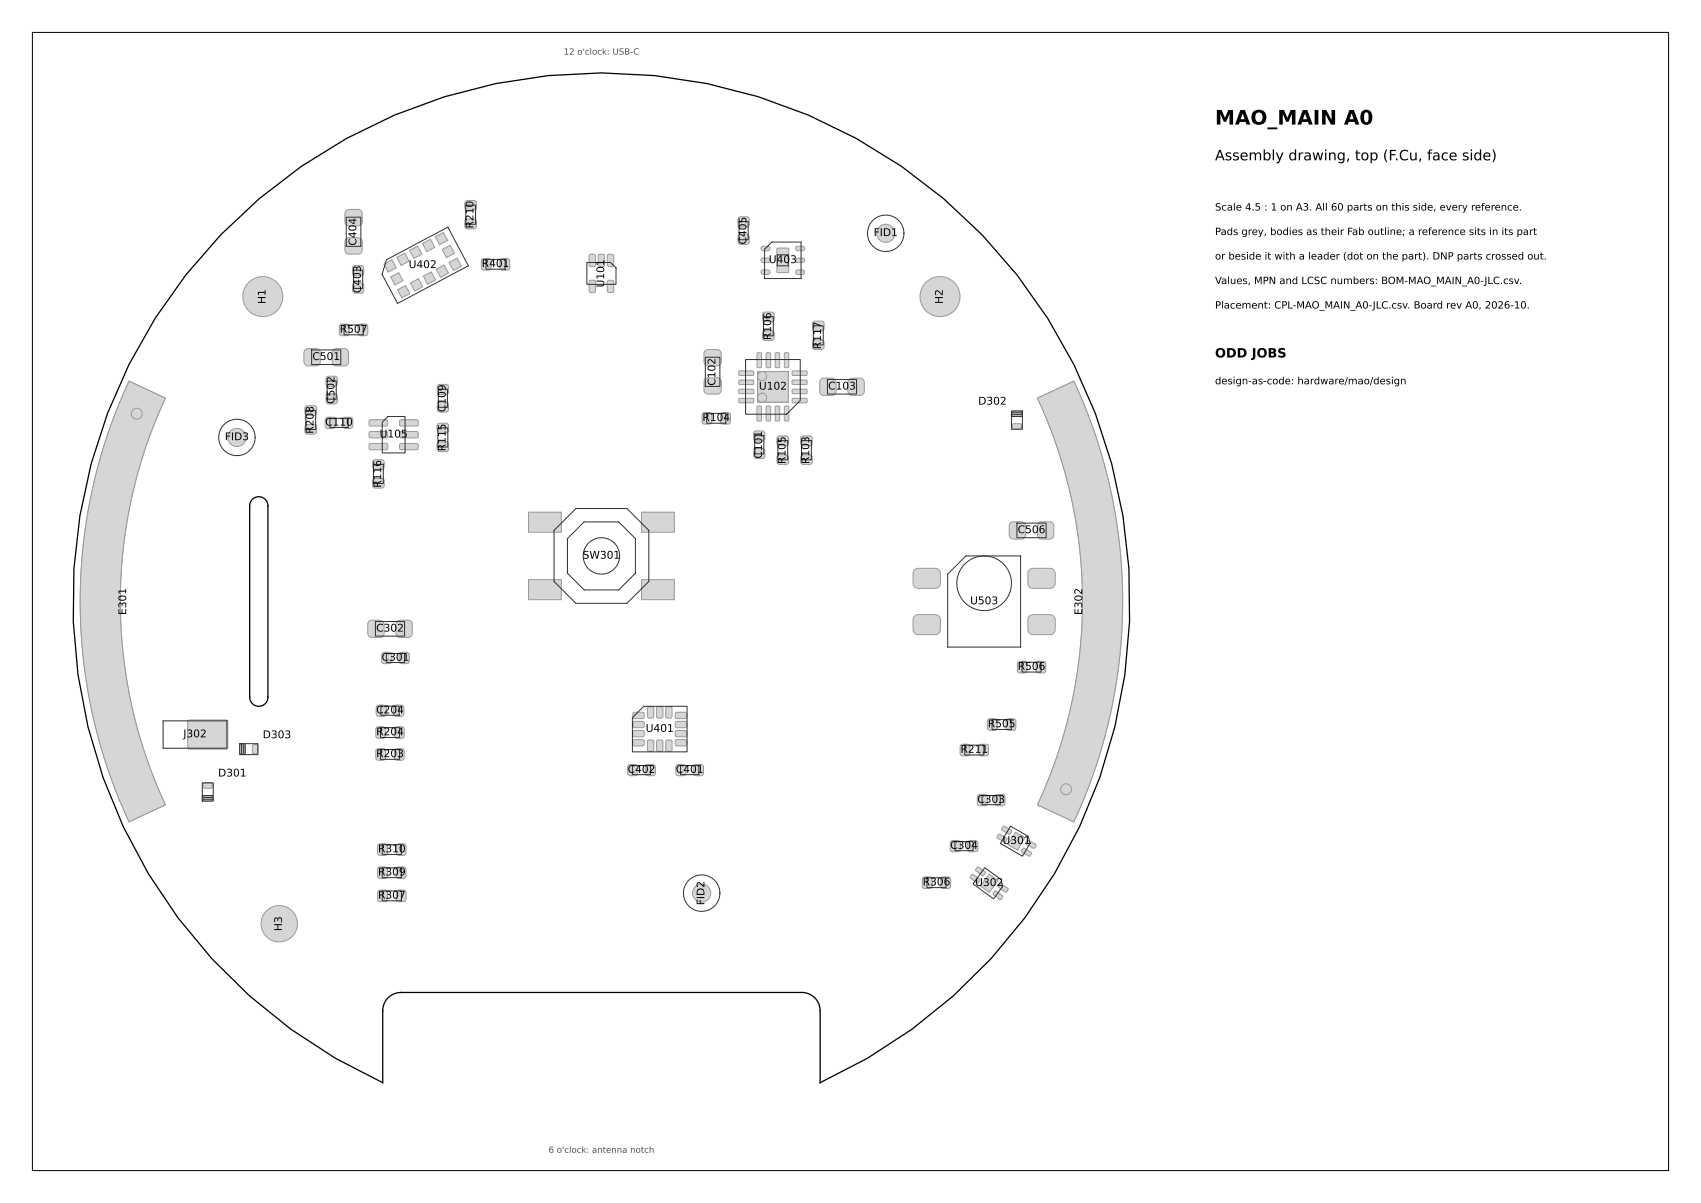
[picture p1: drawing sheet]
<svg xmlns="http://www.w3.org/2000/svg" width="420mm" height="297mm" viewBox="0 0 420 297" stroke-linecap="round" stroke-linejoin="round" font-family="sans-serif">
<path d="M8 8h404v281h-404z" fill="none" stroke="#000" stroke-width=".25"/>
<g fill="#d6d6d6" stroke="#9a9a9a" stroke-width=".25">
<path d="M251.4 163.4l.4-.1h1.2l.4 .1 .2 .5v1.6l-.2 .5-.4 .1h-1.2l-.4-.1-.2-.5v-1.6z"/>
<path d="M256 163.4l.4-.1h1.2l.4 .1 .2 .5v1.6l-.2 .5-.4 .1h-1.2l-.4-.1-.2-.5v-1.6z"/>
<path d="M115 54.3l.4-.2h1.6l.5 .2 .2 .4v1.2l-.2 .4-.5 .2h-1.6l-.4-.2-.2-.4v-1.2z"/>
<path d="M115 49.7l.4-.2h1.6l.5 .2 .2 .4v1.2l-.2 .4-.5 .2h-1.6l-.4-.2-.2-.4v-1.2z"/>
<path d="M178.1 102l.4-.2h1.3l.4 .2 .2 .4v1.7l-.2 .4-.4 .2h-1.3l-.4-.2-.2-.4v-1.7z"/>
<path d="M173.5 102l.4-.2h1.3l.4 .2 .2 .4v1.7l-.2 .4-.4 .2h-1.3l-.4-.2-.2-.4v-1.7z"/>
<path d="M92.2 113.7l.4-.2h1.7l.4 .2 .2 .4v1.2l-.2 .4-.4 .2h-1.7l-.4-.2-.2-.4v-1.2z"/>
<path d="M92.2 118.3l.4-.2h1.7l.4 .2 .2 .4v1.2l-.2 .4-.4 .2h-1.7l-.4-.2-.2-.4v-1.2z"/>
<path d="M227.9 216.7l.4-.2h1.2l.5 .2 .2 .4v1.7l-.2 .4-.5 .2h-1.2l-.4-.2-.2-.4v-1.7z"/>
<path d="M232.5 216.7l.4-.2h1.2l.5 .2 .1 .4v1.7l-.1 .4-.5 .2h-1.2l-.4-.2-.2-.4v-1.7z"/>
<path d="M98 219.9l.4-.2h1.3l.4 .2 .2 .4v1.7l-.2 .4-.4 .2h-1.3l-.4-.2-.2-.4v-1.7z"/>
<path d="M93.4 219.9l.4-.2h1.3l.4 .2 .2 .4v1.7l-.2 .4-.4 .2h-1.3l-.4-.2-.2-.4v-1.7z"/>
<path d="M186.3 106.6l.4-.2h1.5l.5 .2 .2 .4v1.3l-.2 .4-.5 .2h-1.5l-.4-.2-.2-.4v-1.3z"/>
<path d="M186.3 110.9l.4-.2h1.5l.5 .2 .2 .4v1.3l-.2 .4-.5 .2h-1.5l-.4-.2-.2-.4v-1.3z"/>
<path d="M250.6 206.2h.6l1.2 .8v.4l-.9 1.6-.4 .2h-.4l-1.1-.9v-.4z"/>
<path d="M253.7 207.5h.3l1.8 1v.3l-.4 .6h-.3l-1.7-1v-.3z"/>
<path d="M247.7 204h.3l1.7 1v.3l-.3 .6h-.3l-1.8-1v-.3z"/>
<path d="M246.6 206l.3-.1 1.7 1.1v.3l-.3 .6h-.3l-1.8-1.1v-.3z"/>
<path d="M252.6 209.4h.3l1.7 1.1 .1 .3-.4 .5-.3 .1-1.7-1.1-.1-.3z"/>
<path d="M250.7 205.4l2.4 1.4-1.8 3.1-2.4-1.3z"/>
<path d="M50.3 196.5h1.9l.2 .3v.8l-.3 .2-1.7-.1-.2-.3z"/>
<path d="M50.3 193.4l1.9-.1 .2 .3v.8l-.3 .2h-1.7l-.2-.3z"/>
<path d="M84.8 103.2l.4-.2h1.3l.4 .2 .2 .4v1.6l-.2 .4-.4 .2h-1.3l-.4-.2-.2-.4v-1.6z"/>
<path d="M80.5 103.2l.4-.2h1.3l.4 .2 .2 .4v1.6l-.2 .4-.4 .2h-1.3l-.4-.2-.2-.4v-1.6z"/>
<path d="M155.2 188.9l.4-.2h1.3l.4 .2 .2 .5v1.5l-.2 .4-.4 .2h-1.3l-.4-.2-.2-.4v-1.5z"/>
<path d="M159.5 188.9l.4-.2h1.3l.4 .2 .2 .5v1.5l-.2 .4-.4 .2h-1.3l-.4-.2-.2-.4v-1.5z"/>
<path d="M46.5 177.9l.3-.1h9l.3 .1 .2 .3v6.3l-.2 .3-.3 .2h-9l-.3-.2-.1-.3v-6.3z"/>
<path d="M75.5 104.9l.4-.1h1.7l.4 .1 .2 .5v1.2l-.2 .4-.4 .2h-1.7l-.4-.2-.2-.4v-1.2z"/>
<path d="M75.5 100.3l.4-.1h1.7l.4 .1 .2 .5v1.2l-.2 .4-.4 .2h-1.7l-.4-.2-.2-.4v-1.2z"/>
<path d="M237.2 183.9l.5-.2h1.2l.4 .2 .2 .4v1.7l-.2 .4-.4 .2h-1.2l-.5-.2-.1-.4v-1.7z"/>
<path d="M241.8 183.9l.5-.2h1.2l.4 .2 .2 .4v1.7l-.2 .4-.4 .2h-1.2l-.5-.2-.1-.4v-1.7z"/>
<path d="M150.1 62.9l1-.1 .4 .2v2.4l-.2 .4h-.9l-.4-.2z"/>
<path d="M147.8 62.9l1.1-.1 .4 .2v2.4l-.3 .4h-.9l-.4-.2z"/>
<path d="M145.6 62.9l1-.1 .4 .2v2.4l-.2 .4h-.9l-.4-.2z"/>
<path d="M145.6 69.3l1-.1 .4 .2v2.4l-.2 .4h-.9l-.4-.2z"/>
<path d="M150.1 69.3l1-.1 .4 .2v2.4l-.2 .4h-.9l-.4-.2z"/>
<path d="M98 214.2l.4-.2h1.3l.4 .2 .2 .4v1.7l-.2 .4-.4 .2h-1.3l-.4-.2-.2-.4v-1.7z"/>
<path d="M93.4 214.2l.4-.2h1.3l.4 .2 .2 .4v1.7l-.2 .4-.4 .2h-1.3l-.4-.2-.2-.4v-1.7z"/>
<path d="M192 107.8l.4-.2h1.7l.4 .2 .2 .4v1.3l-.2 .4-.4 .2h-1.7l-.4-.2-.2-.4v-1.3z"/>
<path d="M192 112.4l.4-.2h1.7l.4 .2 .2 .4v1.3l-.2 .4-.4 .2h-1.7l-.4-.2-.2-.4v-1.3z"/>
<path d="M234.8 207.7l.4-.2h1.3l.5 .2 .1 .4v1.6l-.1 .4-.5 .2h-1.3l-.4-.2-.2-.4v-1.6z"/>
<path d="M239.1 207.7l.5-.2h1.2l.5 .2 .2 .4v1.6l-.2 .4-.5 .2h-1.2l-.5-.2-.2-.4v-1.6z"/>
<path d="M188.1 60.9l1.5-.1a.56 .56 0 0 1 .5 .5 .56 .56 0 0 1-.5 .6h-1.4l-.3-.3z"/>
<path d="M188.1 63.9l1.5-.2a.56 .56 0 0 1 .5 .6 .56 .56 0 0 1-.5 .5h-1.4l-.3-.3z"/>
<path d="M188.1 66.8l1.5-.2a.56 .56 0 0 1 .5 .6 .56 .56 0 0 1-.5 .6l-1.4-.1-.3-.3z"/>
<path d="M196.6 66.8l1.5-.2a.56 .56 0 0 1 .6 .6 .56 .56 0 0 1-.6 .6l-1.3-.1-.3-.3z"/>
<path d="M196.6 63.9l1.5-.2a.56 .56 0 0 1 .6 .6 .56 .56 0 0 1-.6 .5h-1.3l-.3-.3z"/>
<path d="M196.6 60.9l1.5-.1a.56 .56 0 0 1 .6 .5 .56 .56 0 0 1-.6 .6h-1.3l-.3-.3z"/>
<path d="M191.9 61.3l2.6-.1 .2 .2 .1 5.7-.2 .2h-2.5l-.3-.1z"/>
<path d="M130.5 126.5h8.1v4.9h-8.1z"/>
<path d="M158.4 126.5h8.1v4.9h-8.1z"/>
<path d="M130.5 143.1h8.1v5h-8.1z"/>
<path d="M158.4 143.1h8.1v5h-8.1z"/>
<path d="M188.5 81.8l.4-.2h1.7l.4 .2 .2 .4v1.3l-.2 .4-.4 .2h-1.7l-.4-.2-.2-.4v-1.3z"/>
<path d="M188.5 77.2l.4-.2h1.7l.4 .2 .2 .4v1.3l-.2 .4-.4 .2h-1.7l-.4-.2-.2-.4v-1.3z"/>
<path d="M94.8 65.2l2-1.1 1 2-2 1.1z"/>
<path d="M98 63.5l2-1 1 2-2 1z"/>
<path d="M101.1 61.8l2-1 1.1 1.9-2 1.1z"/>
<path d="M104.3 60.1l2-1 1.1 2-2 1z"/>
<path d="M107.5 58.4l2-1 1 2-2 1z"/>
<path d="M109.2 61.6l2-1 1 1.9-2 1.1z"/>
<path d="M110.9 64.8l2-1.1 1 2-2 1.1z"/>
<path d="M107.7 66.5l2-1.1 1 2-2 1.1z"/>
<path d="M104.5 68.2l2-1.1 1.1 2-2 1.1z"/>
<path d="M101.3 69.9l2-1.1 1.1 2-2 1z"/>
<path d="M98.2 71.6l1.9-1.1 1.1 2-2 1z"/>
<path d="M96.5 68.4l2-1.1 1 2-2 1.1z"/>
<path d="M197.9 107.8l.4-.2h1.7l.4 .2 .2 .4v1.3l-.2 .4-.4 .2h-1.7l-.4-.2-.2-.4v-1.3z"/>
<path d="M197.9 112.4l.4-.2h1.7l.4 .2 .2 .4v1.3l-.2 .4-.4 .2h-1.7l-.4-.2-.2-.4v-1.3z"/>
<path d="M98 208.5l.4-.2h1.3l.4 .2 .2 .4v1.7l-.2 .4-.4 .2h-1.3l-.4-.2-.2-.4v-1.7z"/>
<path d="M93.4 208.5l.4-.2h1.3l.4 .2 .2 .4v1.7l-.2 .4-.4 .2h-1.3l-.4-.2-.2-.4v-1.7z"/>
<path d="M108.1 109.3l.4-.2h1.7l.4 .2 .2 .4v1.2l-.2 .4-.4 .2h-1.7l-.4-.2-.2-.4v-1.2z"/>
<path d="M108.1 104.7l.4-.2h1.7l.4 .2 .2 .4v1.2l-.2 .4-.4 .2h-1.7l-.4-.2-.2-.4v-1.2z"/>
<path d="M91.1 153.4l.7-.3h2a1.01 1.01 0 0 1 1 1v2.3a1.01 1.01 0 0 1-1 1h-2a1.01 1.01 0 0 1-1-1v-2.3z"/>
<path d="M98.1 153.4l.7-.3h2a1.01 1.01 0 0 1 1 1v2.3a1.01 1.01 0 0 1-1 1h-2a1.01 1.01 0 0 1-1-1v-2.3z"/>
<path d="M59.3 183.9l.9-.1 .3 .2v1.7l-.2 .3-.8 .1-.3-.2z"/>
<path d="M62.4 183.9l.9-.1 .3 .2 .1 1.7-.2 .3-.8 .1-.3-.2z"/>
<path d="M249.5 129.1l.7-.3h2a1.01 1.01 0 0 1 1 1v2.3a1.01 1.01 0 0 1-1 1h-2a1.01 1.01 0 0 1-1-1v-2.3z"/>
<path d="M256.5 129.1l.7-.3h2a1.01 1.01 0 0 1 1 1v2.3a1.01 1.01 0 0 1-1 1h-2a1.01 1.01 0 0 1-1-1v-2.3z"/>
<path d="M123.6 64l.4-.2h1.3l.4 .2 .2 .4v1.7l-.2 .4-.4 .2h-1.3l-.4-.2-.2-.4v-1.7z"/>
<path d="M119 64l.5-.2h1.2l.4 .2 .2 .4v1.7l-.2 .4-.4 .2h-1.2l-.5-.2-.2-.4v-1.7z"/>
<path d="M97.6 179.6l.4-.2h1.2l.4 .2 .2 .4v1.7l-.2 .4-.4 .2h-1.2l-.4-.2-.2-.4v-1.7z"/>
<path d="M93 179.6l.4-.2h1.2l.4 .2 .2 .4v1.7l-.2 .4-.4 .2h-1.2l-.4-.2-.2-.4v-1.7z"/>
<path d="M174.1 93.6l.7-.3h2.3a1.01 1.01 0 0 1 1 1v2a1.01 1.01 0 0 1-1 1h-2.3a1.01 1.01 0 0 1-1-1v-2z"/>
<path d="M174.1 86.6l.7-.3h2.3a1.01 1.01 0 0 1 1 1v2a1.01 1.01 0 0 1-1 1h-2.3a1.01 1.01 0 0 1-1-1v-2z"/>
<path d="M80.7 97.4l.4-.2h1.6l.4 .2 .2 .4v1.3l-.2 .4-.4 .2h-1.6l-.4-.2-.2-.4v-1.3z"/>
<path d="M80.7 93.1l.4-.2h1.6l.4 .2 .2 .4v1.3l-.2 .4-.4 .2h-1.6l-.4-.2-.2-.4v-1.3z"/>
<path d="M91.2 103.7l4.3-.1 .2 .4v.9l-.4 .3h-3.9l-.3-.4z"/>
<path d="M91.2 106.7l4.3-.1 .2 .3v1l-.4 .2h-3.9l-.3-.4z"/>
<path d="M91.2 109.6l4.3-.1 .2 .4v.9l-.4 .2h-3.9l-.3-.4z"/>
<path d="M98.8 109.6l4.2-.1 .3 .4-.1 .9-.3 .2h-4l-.2-.4z"/>
<path d="M98.8 106.7l4.2-.1 .3 .3-.1 1-.3 .2h-4l-.2-.4z"/>
<path d="M98.8 103.7l4.2-.1 .3 .4-.1 .9-.3 .3h-4l-.2-.4z"/>
<path d="M200.8 84.1l.4-.2h1.7l.4 .2 .2 .4v1.2l-.2 .4-.4 .2h-1.7l-.4-.2-.2-.4v-1.2z"/>
<path d="M200.8 79.5l.4-.2h1.7l.4 .2 .2 .4v1.2l-.2 .4-.4 .2h-1.7l-.4-.2-.2-.4v-1.2z"/>
<path d="M87.2 70l.5-.1h1.5l.4 .1 .2 .5v1.2l-.2 .5-.4 .2h-1.5l-.5-.2-.2-.5v-1.2z"/>
<path d="M87.2 65.7l.5-.2h1.5l.4 .2 .2 .5v1.2l-.2 .5-.4 .2h-1.5l-.5-.2-.2-.5v-1.2z"/>
<path d="M241.5 196.3l.4-.2h1.3l.4 .2 .2 .5v1.5l-.2 .4-.4 .2h-1.3l-.4-.2-.2-.4v-1.5z"/>
<path d="M245.8 196.3l.5-.2h1.2l.5 .2 .1 .5v1.5l-.1 .4-.5 .2h-1.2l-.5-.2-.2-.4v-1.5z"/>
<path d="M202.7 93.6l.7-.2h2a1.01 1.01 0 0 1 1 1v2.2a1.01 1.01 0 0 1-1 1h-2a1.01 1.01 0 0 1-1-1v-2.2z"/>
<path d="M209.7 93.6l.7-.2h2a1.01 1.01 0 0 1 1 1v2.2a1.01 1.01 0 0 1-1 1h-2a1.01 1.01 0 0 1-1-1v-2.2z"/>
<path d="M97.4 174.2l.4-.1h1.3l.4 .1 .2 .5v1.5l-.2 .5-.4 .2h-1.3l-.4-.2-.2-.5v-1.5z"/>
<path d="M93.1 174.2l.4-.1h1.3l.4 .1 .2 .5v1.5l-.2 .5-.4 .2h-1.3l-.4-.2-.2-.5v-1.5z"/>
<path d="M243.9 216.7l.4-.2 .4 .1 1 1-.1 .4-1 1.4-.4 .2-1.2-.7-.3-.3 .1-.4z"/>
<path d="M246.9 218.3l.4-.1 1.6 1.2v.3l-.4 .5h-.3l-1.6-1.2z"/>
<path d="M241.3 214.2l.3-.1 1.7 1.2v.3l-.5 .5h-.3l-1.6-1.2z"/>
<path d="M239.9 216l.4-.1 1.6 1.2v.3l-.4 .6-.3-.1-1.6-1.2z"/>
<path d="M245.6 220.1l.4-.1 1.6 1.2v.3l-.4 .6-.4-.1-1.6-1.2z"/>
<path d="M244.2 215.8l2.2 1.6-2.1 2.9-2.2-1.6z"/>
<path d="M250.1 101.6l1.9-.1 .2 .3v.8l-.3 .2h-1.7l-.2-.3z"/>
<path d="M250.1 104.7l1.9-.1 .2 .4v.8l-.3 .2-1.7-.1-.2-.3z"/>
<path d="M191.3 96l.6-.2h1.7a.82 .82 0 0 1 .8 .8v1.6a.82 .82 0 0 1-.8 .8h-1.7a.82 .82 0 0 1-.8-.8v-1.6z"/>
<path d="M191.3 92.2l.6-.2h1.7a.82 .82 0 0 1 .8 .8v1.6a.82 .82 0 0 1-.8 .9h-1.7a.82 .82 0 0 1-.8-.9v-1.6z"/>
<path d="M187.6 96l.5-.2h1.7a.82 .82 0 0 1 .8 .8v1.6a.82 .82 0 0 1-.8 .8h-1.7a.82 .82 0 0 1-.8-.8v-1.6z"/>
<path d="M187.6 92.2l.5-.2h1.7a.82 .82 0 0 1 .8 .8v1.6a.82 .82 0 0 1-.8 .9h-1.7a.82 .82 0 0 1-.8-.9v-1.6z"/>
<path d="M195.7 98.4l3.4-.1 .2 .3v.7l-.3 .2-3.3-.1-.1-.2z"/>
<path d="M195.7 96.2l3.4-.1 .2 .3v.6l-.3 .2h-3.3l-.1-.3z"/>
<path d="M195.7 93.9l3.4-.1 .2 .3v.7l-.3 .1h-3.3l-.1-.2z"/>
<path d="M195.7 91.7l3.4-.1 .2 .3v.6l-.3 .2h-3.3l-.1-.3z"/>
<path d="M193.7 87.2l.8-.1 .3 .1v3.3l-.2 .3h-.7l-.2-.2z"/>
<path d="M191.5 87.2l.8-.1 .2 .1v3.3l-.1 .3h-.7l-.3-.2z"/>
<path d="M189.2 87.2l.8-.1 .3 .1v3.3l-.2 .3h-.7l-.2-.2z"/>
<path d="M187 87.2l.8-.1 .2 .1v3.3l-.1 .3h-.7l-.3-.2z"/>
<path d="M182.5 91.7l3.4-.1 .2 .3v.6l-.3 .2h-3.2l-.2-.3z"/>
<path d="M182.5 93.9l3.4-.1 .2 .3v.7l-.3 .1h-3.2l-.2-.2z"/>
<path d="M182.5 96.2l3.4-.1 .2 .3v.6l-.3 .2h-3.2l-.2-.3z"/>
<path d="M182.5 98.4l3.4-.1 .2 .3v.7l-.3 .2-3.2-.1-.2-.2z"/>
<path d="M187 100.3l.8-.1 .2 .2v3.3l-.1 .2-.7 .1-.3-.2z"/>
<path d="M189.2 100.3l.8-.1 .3 .2v3.3l-.2 .2-.7 .1-.2-.2z"/>
<path d="M191.5 100.3l.8-.1 .2 .2v3.3l-.1 .2-.7 .1-.3-.2z"/>
<path d="M193.7 100.3l.8-.1 .3 .2v3.3l-.2 .2-.7 .1-.2-.2z"/>
<path d="M187.1 91.7h7.5v7.6h-7.5z"/>
<path d="M256.2 98.3l8.9-4.2a128.7 128.7 0 0 1 0 108.8l-8.9-4.2a118.8 118.8 0 0 0 0-100.4z"/>
<path d="M93 185l.4-.2h1.2l.4 .2 .2 .4v1.7l-.2 .4-.4 .2h-1.2l-.4-.2-.2-.4v-1.7z"/>
<path d="M97.6 185l.4-.2h1.2l.4 .2 .2 .4v1.7l-.2 .4-.4 .2h-1.2l-.4-.2-.2-.4v-1.7z"/>
<path d="M171.4 188.9l.4-.2h1.3l.4 .2 .2 .5v1.5l-.2 .4-.4 .2h-1.3l-.4-.2-.2-.4v-1.5z"/>
<path d="M167.1 188.9l.4-.2h1.3l.4 .2 .2 .5v1.5l-.2 .4-.4 .2h-1.3l-.4-.2-.2-.4v-1.5z"/>
<path d="M88.6 80.2l.4-.2h1.2l.4 .2 .2 .4v1.7l-.2 .4-.4 .2h-1.2l-.4-.2-.2-.4v-1.7z"/>
<path d="M84 80.2l.4-.2h1.2l.4 .2 .2 .4v1.7l-.2 .4-.4 .2h-1.2l-.4-.2-.2-.4v-1.7z"/>
<path d="M75.3 86.4l.7-.3h2.1a1.01 1.01 0 0 1 1 1v2.2a1.01 1.01 0 0 1-1 1h-2.1a1.01 1.01 0 0 1-1-1v-2.2z"/>
<path d="M82.3 86.4l.7-.3h2a1.01 1.01 0 0 1 1.1 1v2.2a1.01 1.01 0 0 1-1.1 1h-2a1.01 1.01 0 0 1-1-1v-2.2z"/>
<path d="M108.1 99.4l.5-.2h1.5l.5 .2 .1 .5v1.2l-.1 .5-.5 .1h-1.5l-.5-.1-.1-.5v-1.2z"/>
<path d="M108.1 95.1l.5-.2h1.5l.5 .2 .1 .4v1.3l-.1 .4-.5 .2h-1.5l-.5-.2-.1-.4v-1.3z"/>
<path d="M31.9 94.1l8.9 4.2a118.8 118.8 0 0 0 0 100.4l-8.9 4.2a128.7 128.7 0 0 1 0-108.8z"/>
<path d="M156.4 176l2.4-.1 .3 .3-.1 1-.3 .2h-2.2l-.2-.4z"/>
<path d="M156.4 178.2l2.4-.1 .3 .4-.1 .9-.3 .3-2.2-.1-.2-.3z"/>
<path d="M156.4 180.5l2.4-.1 .3 .3-.1 1-.3 .2h-2.2l-.2-.4z"/>
<path d="M156.4 182.7l2.4-.1 .3 .4-.1 .9-.3 .3-2.2-.1-.2-.3z"/>
<path d="M160 182.8l1-.1 .4 .2v2.2l-.2 .4h-.9l-.4-.2z"/>
<path d="M162.2 182.8l1.1-.1 .4 .2v2.2l-.3 .4h-.9l-.4-.2z"/>
<path d="M164.5 182.8l1-.1 .4 .2v2.2l-.2 .4h-.9l-.4-.2z"/>
<path d="M166.8 182.7l2.5-.1 .2 .4v.9l-.4 .3-2.1-.1-.3-.3z"/>
<path d="M166.8 180.5l2.5-.1 .2 .3v1l-.4 .2h-2.1l-.3-.4z"/>
<path d="M166.8 178.2l2.5-.1 .2 .4v.9l-.4 .3-2.1-.1-.3-.3z"/>
<path d="M166.8 176l2.5-.1 .2 .3v1l-.4 .2h-2.1l-.3-.4z"/>
<path d="M164.5 174.6l1-.1 .4 .2v2.2l-.2 .4h-.9l-.4-.2z"/>
<path d="M162.2 174.6l1.1-.1 .4 .2v2.2l-.3 .4h-.9l-.4-.2z"/>
<path d="M160 174.6l1-.1 .4 .2v2.2l-.2 .4h-.9l-.4-.2z"/>
<path d="M85.5 59l.7-.3h2.2a1.01 1.01 0 0 1 1 1v2a1.01 1.01 0 0 1-1 1h-2.2a1.01 1.01 0 0 1-1-1v-2z"/>
<path d="M85.5 52l.7-.3h2.2a1.01 1.01 0 0 1 1 1v2a1.01 1.01 0 0 1-1 1.1h-2.2a1.01 1.01 0 0 1-1-1.1v-2z"/>
<path d="M248.6 177.6l.4-.2h1.2l.5 .2 .1 .4v1.7l-.1 .4-.5 .2h-1.2l-.4-.2-.2-.4v-1.7z"/>
<path d="M244 177.6l.4-.2h1.2l.5 .2 .1 .4v1.7l-.1 .4-.5 .2h-1.2l-.4-.2-.2-.4v-1.7z"/>
<path d="M94.4 161.2l.5-.1h1.2l.5 .1 .2 .5v1.5l-.2 .5-.5 .1h-1.2l-.5-.1-.2-.5v-1.5z"/>
<path d="M98.7 161.2l.5-.1h1.2l.5 .1 .2 .5v1.5l-.2 .5-.5 .1h-1.2l-.5-.1-.1-.5v-1.5z"/>
<path d="M182.4 58l.4-.2h1.6l.4 .2 .2 .5v1.2l-.2 .5-.4 .2h-1.6l-.4-.2-.2-.5v-1.2z"/>
<path d="M182.4 53.7l.4-.2h1.6l.4 .2 .2 .4v1.3l-.2 .4-.4 .2h-1.6l-.4-.2-.2-.4v-1.3z"/>
<path d="M225.8 140.7l.9-.4h4.3a1.24 1.24 0 0 1 1.2 1.2v2.5a1.24 1.24 0 0 1-1.2 1.3h-4.3a1.24 1.24 0 0 1-1.3-1.3v-2.5z"/>
<path d="M225.8 152.1l.9-.4h4.3a1.24 1.24 0 0 1 1.2 1.3v2.5a1.24 1.24 0 0 1-1.2 1.2h-4.3a1.24 1.24 0 0 1-1.3-1.2v-2.5z"/>
<path d="M254.2 152.1l.8-.4h4.3a1.24 1.24 0 0 1 1.3 1.3v2.5a1.24 1.24 0 0 1-1.3 1.2h-4.3a1.24 1.24 0 0 1-1.2-1.2v-2.5z"/>
<path d="M254.2 140.7l.8-.4h4.3a1.24 1.24 0 0 1 1.3 1.2v2.5a1.24 1.24 0 0 1-1.3 1.3h-4.3a1.24 1.24 0 0 1-1.2-1.3v-2.5z"/>
<circle cx="68.9" cy="228.1" r="4.5"/>
<circle cx="232.1" cy="73.2" r="4.9"/>
<circle cx="218.7" cy="57.6" r="2.25"/>
<circle cx="193.5" cy="98.2" r="1.13"/>
<circle cx="193.5" cy="92.9" r="1.13"/>
<circle cx="188.2" cy="98.2" r="1.13"/>
<circle cx="188.2" cy="92.9" r="1.13"/>
<circle cx="263.2" cy="102.1" r="1.35"/>
<circle cx="263.2" cy="194.9" r="1.35"/>
<circle cx="64.9" cy="73.2" r="4.9"/>
<circle cx="173.2" cy="220.5" r="2.25"/>
<circle cx="33.8" cy="194.9" r="1.35"/>
<circle cx="33.8" cy="102.1" r="1.35"/>
<circle cx="58.5" cy="108" r="2.25"/>
</g>
<path d="M54.5 58a130.5 130.5 0 0 1 200.5 15.2 130.5 130.5 0 0 1-52.5 194.1v-17.8a4.5 4.5 0 0 0-4.5-4.5h-99a4.5 4.5 0 0 0-4.5 4.5v17.8a130.5 130.5 0 0 1-40-209.3zM62.3 123.2a2.25 2.25 0 0 1 2.5-.4 2.25 2.25 0 0 1 1.3 2.1v47.2a2.25 2.25 0 0 1-2.2 2.3 2.25 2.25 0 0 1-2.3-2.3v-47.2l.2-.9z" fill="none" stroke="#000" stroke-width=".32"/>
<g fill="none" stroke="#303030" stroke-width=".25">
<path d="M85.5 53.6h3.6v7.2h-3.6zM115 50.6h2.4v4.8h-2.4zM182.5 54.7h2.2v4.5h-2.2zM87.3 66.7h2.3v4.5h-2.3zM95.4 64.1l-1.1 3.6M95.5 64.1l15.1-8 5 9.5-17.4 9.3-3.8-7.1M120 64h4.7v2.5h-4.7zM144.9 64.8h5.9l1.3 1.4v4h-7.2zM188.5 78.2h2.4v4.7h-2.4zM188.8 61.6l1.8-1.8h7.2v9h-9zM191.9 62.9h2.7v2.7h-2.7zM76.9 86.4h7.2v3.6h-7.2z"/>
<path d="M80.8 94.1h2.2v4.4h-2.2zM84.9 80.2h4.8v2.5h-4.8zM108.2 96.1h2.3v4.5h-2.3zM174.1 88.2h3.7v7.2h-3.7zM184.1 88.8h13.5v10.1l-3.4 3.4h-10.1zM200.8 80.4h2.5v4.8h-2.5zM204.3 93.7h7.2v3.6h-7.2zM75.5 101.3h2.4v4.7h-2.4zM81.5 103.3h4.5v2.2h-4.5zM92.2 114.6h2.4v4.8h-2.4zM94.4 104.2l1.4-1.4h4.2v9h-5.6zM108.1 105.6h2.5v4.8h-2.5z"/>
<path d="M174.5 102.1h4.7v2.4h-4.7zM186.3 107.6h2.3v4.5h-2.3zM192.1 108.8h2.4v4.7h-2.4zM197.9 108.8h2.4v4.7h-2.4zM249.7 101.5h2.7v4.5h-2.7zM249.7 101.9h2.7M249.7 102.4h2.7M249.7 102.8h2.7M142.2 125.6h12.6l5.4 5.4v12.6l-5.4 5.4h-12.6l-5.4-5.4v-12.6zM144.2 128.9h8.6l4.1 4.1v8.5l-4.1 4.1h-8.6l-4.1-4.1v-8.5zM238.5 137.2h13.5v22.6h-18v-18zM251.1 129.1h7.2v3.7h-7.2z"/>
<path d="M92.7 153.5h7.2v3.6h-7.2zM40.3 178h15.7v6.7h-15.7zM93.9 179.6h4.8v2.5h-4.8zM94 174.3h4.6v2.3h-4.6zM95.4 161.3h4.5v2.3h-4.5zM159 174.4h10.7v11.2h-13.6v-8.4zM245 177.7h4.7v2.4h-4.7zM252.3 163.5h4.8v2.4h-4.8zM49.9 193.3h2.8v4.5h-2.8zM49.9 196.4h2.8M49.9 196.9h2.8M49.9 197.3h2.8"/>
<path d="M59.2 183.6h4.5v2.7h-4.5zM59.6 183.6v2.7M60.1 183.6v2.7M60.5 183.6v2.7M93.9 185h4.8v2.5h-4.8zM156.1 189h4.6v2.2h-4.6zM168 189h4.5v2.2h-4.5zM238.2 184h4.7v2.4h-4.7zM242.5 196.4h4.5v2.3h-4.5zM94.4 220h4.7v2.4h-4.7zM94.4 214.2h4.7v2.5h-4.7zM94.4 208.5h4.7v2.5h-4.7z"/>
<path d="M228.9 216.7h4.7v2.4h-4.7zM235.8 207.8h4.5v2.2h-4.5zM243.2 214.2l4 3 .3 1.7-2.2 3-5.1-3.7zM249.5 204l4.4 2.5 .4 1.7-1.8 3.2-5.5-3.2z"/>
<circle cx="218.7" cy="57.6" r="4.5"/>
<circle cx="58.5" cy="108" r="4.5"/>
<circle cx="148.5" cy="137.2" r="4.5"/>
<circle cx="243" cy="144" r="6.8"/>
<circle cx="173.2" cy="220.5" r="4.5"/>
</g>
<text font-size="4.9" x="300" y="30.8">MAO_MAIN A0</text>
<text font-size="3.5" x="300" y="39.6">Assembly drawing, top (F.Cu, face side)</text>
<text font-size="3.2" x="300" y="88.3">ODD JOBS</text>
<g font-size="2.6">
<text x="116.9" y="56.4" transform="rotate(-90 116.9 56.4)">R210</text>
<text x="215.7" y="58.3">FID1</text>
<text x="88" y="60.6" transform="rotate(-90 88 60.6)">C404</text>
<text x="118.9" y="65.9">R401</text>
<text x="184.3" y="60.4" transform="rotate(-90 184.3 60.4)">C405</text>
<text x="189.8" y="65">U403</text>
<text x="100.9" y="66.2">U402</text>
<text x="149.2" y="71" transform="rotate(-90 149.2 71)">U101</text>
<text x="65.6" y="75" transform="rotate(-90 65.6 75)">H1</text>
<text x="89.1" y="72.4" transform="rotate(-90 89.1 72.4)">C403</text>
<text x="232.8" y="75" transform="rotate(-90 232.8 75)">H2</text>
<text x="83.9" y="82.1">R507</text>
<text x="190.4" y="84" transform="rotate(-90 190.4 84)">R106</text>
<text x="77.1" y="88.9">C501</text>
<text x="202.7" y="86.2" transform="rotate(-90 202.7 86.2)">R117</text>
<text x="176.6" y="95.2" transform="rotate(-90 176.6 95.2)">C102</text>
<text x="82.6" y="99.7" transform="rotate(-90 82.6 99.7)">C502</text>
<text x="110" y="101.7" transform="rotate(-90 110 101.7)">C109</text>
<text x="187.4" y="96.2">U102</text>
<text x="204.5" y="96.2">C103</text>
<text x="241.5" y="99.9">D302</text>
<text x="77.4" y="107.1" transform="rotate(-90 77.4 107.1)">R208</text>
<text x="80.3" y="105.1">C110</text>
<text x="173.4" y="104">R104</text>
<text x="55.5" y="108.7">FID3</text>
<text x="93.7" y="108">U105</text>
<text x="110" y="111.4" transform="rotate(-90 110 111.4)">R115</text>
<text x="188.2" y="113.2" transform="rotate(-90 188.2 113.2)">C101</text>
<text x="194" y="114.6" transform="rotate(-90 194 114.6)">R105</text>
<text x="199.8" y="114.6" transform="rotate(-90 199.8 114.6)">R103</text>
<text x="94.1" y="120.4" transform="rotate(-90 94.1 120.4)">R116</text>
<text x="251.3" y="131.6">C506</text>
<text x="143.9" y="137.9">SW301</text>
<text x="239.5" y="149.2">U503</text>
<text x="31.2" y="151.8" transform="rotate(-90 31.2 151.8)">E301</text>
<text x="92.9" y="155.9">C302</text>
<text x="267.2" y="151.8" transform="rotate(-90 267.2 151.8)">E302</text>
<text x="94.2" y="163.1">C301</text>
<text x="251.3" y="165.4">R506</text>
<text x="92.9" y="176.1">C204</text>
<text x="243.9" y="179.6">R505</text>
<text x="45.3" y="182">J302</text>
<text x="64.9" y="182.3">D303</text>
<text x="92.9" y="181.5">R204</text>
<text x="159.4" y="180.7">U401</text>
<text x="237.2" y="185.9">R211</text>
<text x="53.8" y="191.7">D301</text>
<text x="92.9" y="186.9">R203</text>
<text x="155" y="190.8">C402</text>
<text x="166.9" y="190.8">C401</text>
<text x="241.3" y="198.2">C303</text>
<text x="234.6" y="209.6">C304</text>
<text x="247.5" y="208.4">U301</text>
<text x="93.3" y="210.4">R310</text>
<text x="93.3" y="221.9">R307</text>
<text x="93.3" y="216.1">R309</text>
<text x="227.8" y="218.6">R306</text>
<text x="240.8" y="218.7">U302</text>
<text x="173.9" y="223.5" transform="rotate(-90 173.9 223.5)">FID2</text>
<text x="69.6" y="229.9" transform="rotate(-90 69.6 229.9)">H3</text>
</g>
<g font-size="2.5">
<text x="300" y="52">Scale 4.5 : 1 on A3. All 60 parts on this side, every reference.</text>
<text x="300" y="58">Pads grey, bodies as their Fab outline; a reference sits in its part</text>
<text x="300" y="64.1">or beside it with a leader (dot on the part). DNP parts crossed out.</text>
<text x="300" y="70.1">Values, MPN and LCSC numbers: BOM-MAO_MAIN_A0-JLC.csv.</text>
<text x="300" y="76.2">Placement: CPL-MAO_MAIN_A0-JLC.csv. Board rev A0, 2026-10.</text>
<text x="300" y="94.9">design-as-code: hardware/mao/design</text>
</g>
<g font-size="2.1" fill="#505050">
<text x="139.2" y="13.5">12 o'clock: USB-C</text>
<text x="135.4" y="284.6">6 o'clock: antenna notch</text>
</g>
</svg>
